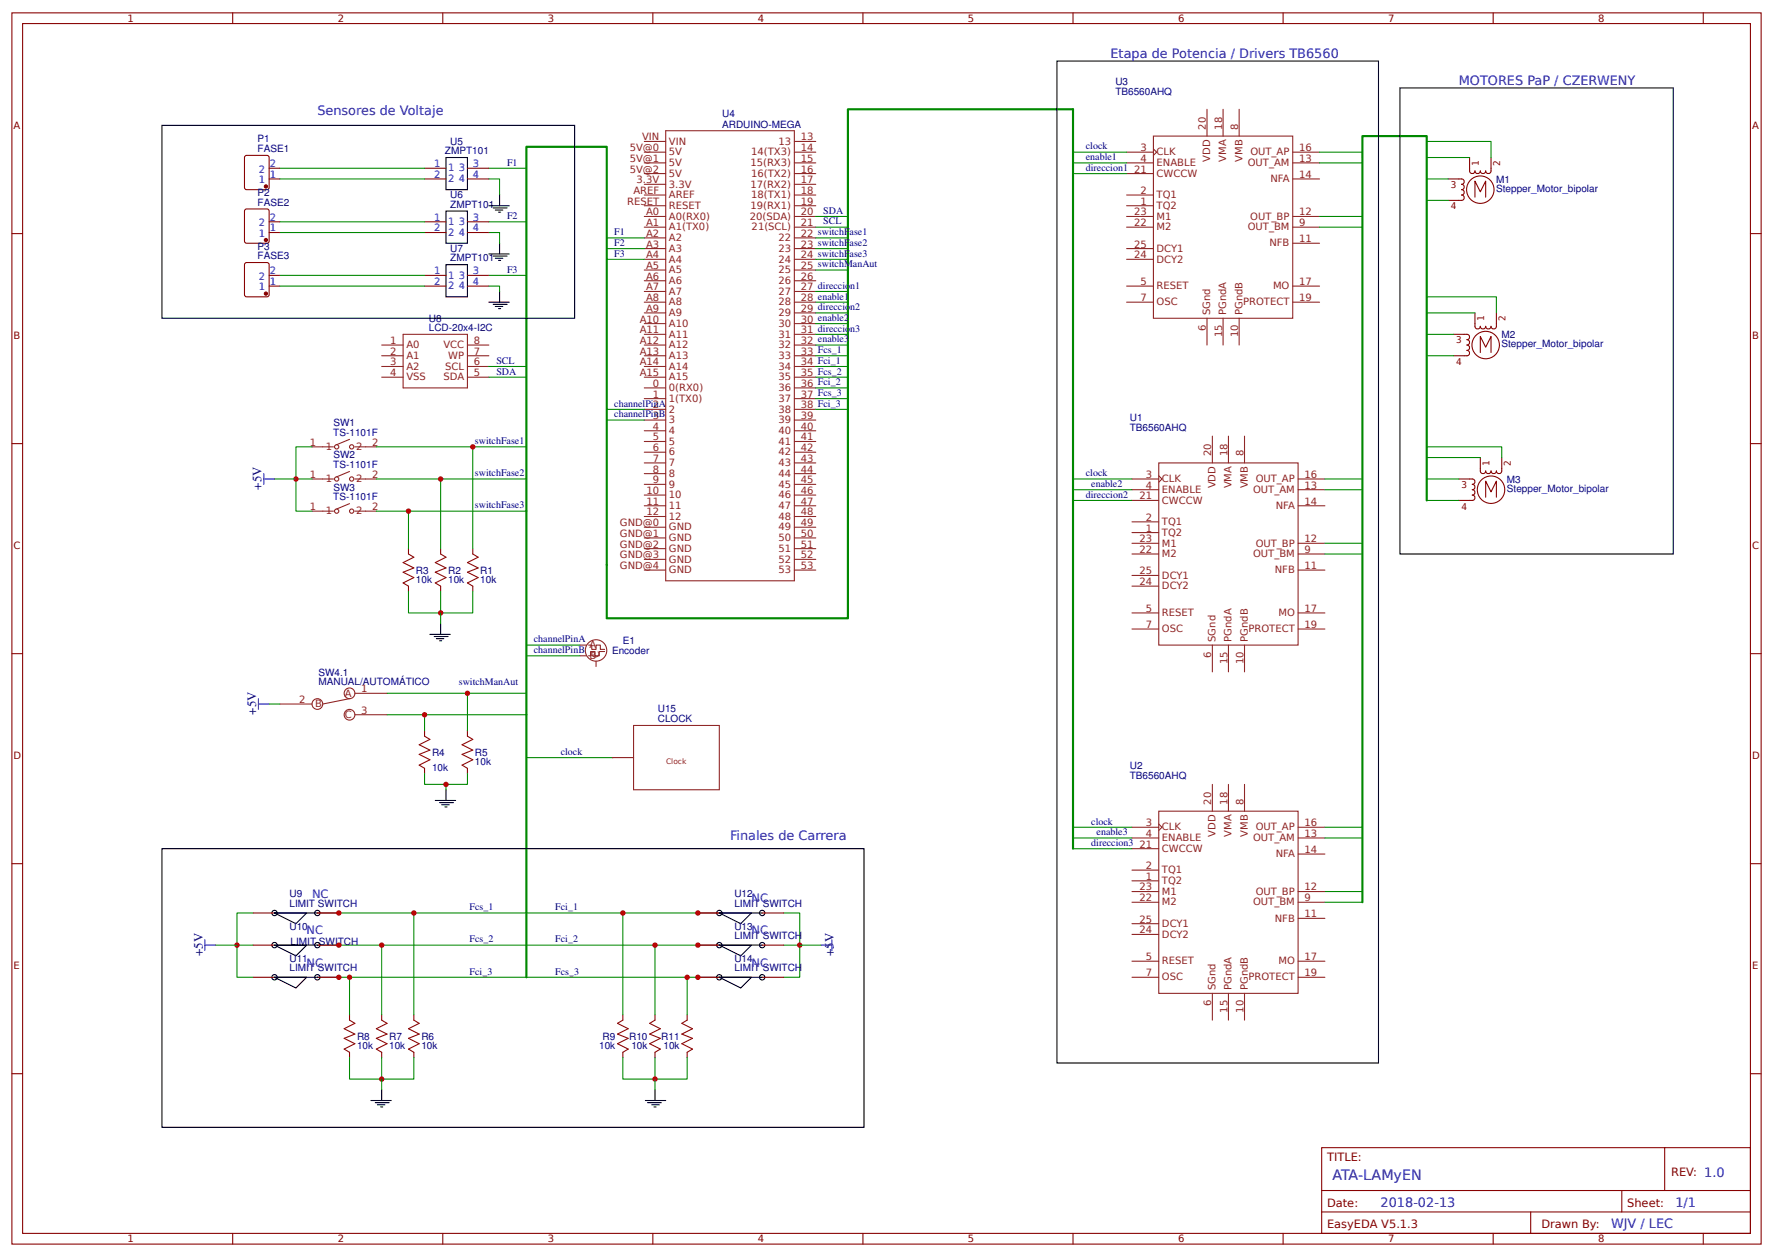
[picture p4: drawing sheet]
<svg xmlns="http://www.w3.org/2000/svg" width="438mm" height="310mm" viewBox="0 0 438 310" stroke-linecap="round" stroke-linejoin="round" font-family="sans-serif">
<g fill="none" stroke="#800" stroke-width=".26">
<path d="M2.9 3.2h431.8v304h-431.8zM5.6 5.8h426.5v298.7h-426.5zM57.4 3.2v2.6M109.3 3.2v2.6M161.2 3.2v2.6M213 3.2v2.6M264.9 3.2v2.6M316.7 3.2v2.6M368.6 3.2v2.6M420.4 3.2v2.6M2.9 57.7h2.7M104.8 41.5h5.3"/>
<path d="M104.8 44.2h5.3M104.8 54.8h5.3M104.8 57.4h5.3M115.4 41.5h5.3M115.4 44.2h5.3M115.4 54.8h5.3M115.4 57.4h5.3M432.1 57.7h2.6M104.8 68h5.3M104.8 70.6h5.3M115.4 68h5.3M115.4 70.6h5.3"/>
<path d="M2.9 109.5h2.7M432.1 109.5h2.6M100.8 135.5v1.3M108.8 135.5v1.3M116.7 135.5v1.3M100.8 144.7v1.3M108.8 144.7v1.3M116.7 144.7v1.3M2.9 161.4h2.7M432.1 161.4h2.6M104.8 180.4v1.4M104.8 189.7v1.3"/>
<path d="M115.4 180.4v1.4M115.4 189.7v1.3M2.9 213.3h2.7M432.1 213.3h2.6M2.9 265.1h2.7M432.1 265.1h2.6M326.3 283.4h105.8v21.1h-105.8zM326.3 294h105.8M326.3 299.2h105.8M377.9 299.2v5.3M400.3 294v5.2M410.9 283.4v10.6"/>
<path d="M57.4 304.5v2.7M109.3 304.5v2.7M161.2 304.5v2.7M213 304.5v2.7M264.9 304.5v2.7M316.7 304.5v2.7M368.6 304.5v2.7M420.4 304.5v2.7"/>
</g>
<g fill="none" stroke="#8d2323" stroke-width=".26">
<path d="M159 37.6h5.3M159 34.9h5.3M164.3 32.3h31.8v111.1h-31.8zM196.1 37.6h5.3M196.1 34.9h5.3M278.1 37.6h6.6M284.7 33.6h34.4v45h-34.4zM284.7 36.8l.8 .8-.8 .8M297.9 27v6.6M301.9 27v6.6M305.9 27v6.6M319.1 37.6h6.6"/>
<path d="M159 50.8h5.3M159 48.2h5.3M159 40.2h5.3M159 56.1h5.3M159 42.9h5.3M159 53.4h5.3M159 58.7h5.3M159 45.5h5.3M196.1 50.8h5.3M196.1 48.2h5.3M196.1 40.2h5.3M196.1 56.1h5.3"/>
<path d="M196.1 42.9h5.3M196.1 53.4h5.3M196.1 58.7h5.3M196.1 45.5h5.3M278.1 50.8h6.6M278.1 48.2h6.6M278.1 40.2h6.6M278.1 56.1h6.6M278.1 42.9h6.6M278.1 53.4h6.6M319.1 40.2h6.6M319.1 56.1h6.6"/>
<path d="M319.1 53.4h6.6M319.1 44.2h6.6M159 74.6h5.3M159 64h5.3M159 61.4h5.3M159 66.7h5.3M159 69.3h5.3M159 72h5.3M159 77.3h5.3M159 79.9h5.3M196.1 74.6h5.3M196.1 64h5.3"/>
<path d="M196.1 61.4h5.3M196.1 66.7h5.3M196.1 69.3h5.3M196.1 72h5.3M196.1 77.3h5.3M196.1 79.9h5.3M278.1 70.6h6.6M278.1 74.6h6.6M278.1 64h6.6M278.1 61.4h6.6M297.9 78.6v6.6M301.9 78.6v6.6"/>
<path d="M305.9 78.6v6.6M319.1 70.6h6.6M319.1 74.6h6.6M319.1 60.1h6.6M94.2 85.2h5.3M94.2 87.8h5.3M94.2 90.5h5.3M94.2 93.1h5.3M99.5 82.5h15.9v13.3h-15.9zM115.4 85.2h5.3M115.4 87.8h5.3M115.4 90.5h5.3"/>
<path d="M115.4 93.1h5.3M159 82.5h5.3M159 85.2h5.3M159 87.8h5.3M159 90.5h5.3M159 93.1h5.3M159 98.4h5.3M159 95.8h5.3M196.1 82.5h5.3M196.1 85.2h5.3M196.1 87.8h5.3M196.1 90.5h5.3"/>
<path d="M196.1 93.1h5.3M196.1 98.4h5.3M196.1 95.8h5.3M77 118.3h5.3M77 110.3h5.3M86.3 108.5l-3.2 1.3M86.3 116.4l-3.2 1.3M87.6 118.3h5.3M87.6 110.3h5.3M159 101.1h5.3M159 103.7h5.3M159 106.4h5.3"/>
<path d="M159 109h5.3M159 111.7h5.3M159 114.3h5.3M159 116.9h5.3M159 119.6h5.3M196.1 101.1h5.3M196.1 103.7h5.3M196.1 106.4h5.3M196.1 109h5.3M196.1 111.7h5.3M196.1 114.3h5.3M196.1 116.9h5.3"/>
<path d="M196.1 119.6h5.3M279.4 118.3h6.6M286 114.3h34.4v45h-34.4zM286 117.5l.8 .8-.8 .8M299.3 107.7v6.6M303.2 107.7v6.6M307.2 107.7v6.6M320.4 118.3h6.7M77 126.2h5.3M86.3 124.4l-3.2 1.3M87.6 126.2h5.3M159 124.9h5.3"/>
<path d="M159 122.2h5.3M159 127.5h5.3M159 130.2h5.3M159 132.8h5.3M159 135.5h5.3M159 138.1h5.3M196.1 124.9h5.3M196.1 122.2h5.3M196.1 127.5h5.3M196.1 130.2h5.3M196.1 132.8h5.3M196.1 135.5h5.3"/>
<path d="M196.1 138.1h5.3M279.4 131.5h6.6M279.4 128.9h6.6M279.4 120.9h6.6M279.4 136.8h6.6M279.4 123.6h6.6M279.4 134.1h6.6M320.4 120.9h6.7M320.4 136.8h6.7M320.4 134.1h6.7M320.4 124.9h6.7M143.2 159.3h1.6"/>
<path d="M145.3 159.3h.8v1h1v-1h1.1v1h1.1M159 140.8h5.3M196.1 140.8h5.3M279.4 151.3h6.6M279.4 155.3h6.6M279.4 144.7h6.6M279.4 142.1h6.6M299.3 159.3v6.6M303.2 159.3v6.6M307.2 159.3v6.6M320.4 151.3h6.7M320.4 155.3h6.7"/>
<path d="M320.4 140.8h6.7M69.1 173.8h7.9M86.3 172.5l-6.6 1.3M87.6 171.2h7.9M87.6 176.5h7.9M143.2 161.9h1.6M147.1 163.2v1.4M149.3 160.9h-1.4v1h-1v-1h-1.1v1h-.5M299.3 193.7v6.6M303.2 193.7v6.6M307.2 193.7v6.6M279.4 217.5h6.6"/>
<path d="M279.4 214.8h6.6M279.4 204.3h6.6M279.4 206.9h6.6M279.4 209.5h6.6M286 200.3h34.4v45h-34.4zM286 203.5l.8 .8-.8 .8M320.4 204.3h6.7M320.4 206.9h6.7M320.4 210.9h6.7M279.4 237.3h6.6M279.4 222.8h6.6M279.4 220.1h6.6"/>
<path d="M279.4 230.7h6.6M279.4 228.1h6.6M320.4 237.3h6.7M320.4 222.8h6.7M320.4 226.7h6.7M320.4 220.1h6.7M279.4 241.3h6.6M299.3 245.3v6.6M303.2 245.3v6.6M307.2 245.3v6.6M320.4 241.3h6.7"/>
<circle cx="83.1" cy="110.3" r=".53"/>
<circle cx="83.1" cy="118.3" r=".53"/>
<circle cx="86.8" cy="110.3" r=".53"/>
<circle cx="86.8" cy="118.3" r=".53"/>
<circle cx="83.1" cy="126.2" r=".53"/>
<circle cx="86.8" cy="126.2" r=".53"/>
<circle cx="78.3" cy="173.8" r="1.32"/>
<circle cx="86.3" cy="171.2" r="1.32"/>
<circle cx="86.3" cy="176.5" r="1.32"/>
<circle cx="147.1" cy="160.6" r="2.65"/>
</g>
<path d="M129.9 126.2v-90h19.9v103.2M352.2 123.6v-90h-15.9v189.2M209.3 140.8v-113.8h55.6v182.5" fill="none" stroke="#080" stroke-width=".53"/>
<g fill="none" stroke="#080" stroke-width=".26">
<path d="M264.9 37.6h13.2M325.7 37.6h10.6v1.3M352.2 34.9h15.9v4M352.2 38.9h10.6M120.7 41.5h9.2M120.7 54.8h9.2M201.4 58.7h7.9v1.4M264.9 40.2h13.2M264.9 42.9h13.2M325.7 40.2h10.6M325.7 53.4h10.6M325.7 56.1h10.6"/>
<path d="M352.2 44.2h5.3M352.2 49.5h5.3M120.7 68h9.2M201.4 77.3h7.9M201.4 72h7.9M201.4 61.4h7.9M201.4 64h7.9M201.4 66.7h7.9M201.4 74.6h7.9M201.4 79.9h7.9M352.2 73.3h17.2v4M352.2 77.3h11.9"/>
<path d="M120.7 90.5h9.2M120.7 93.1h9.2M201.4 82.5h7.9M201.4 87.8h7.9M201.4 85.2h7.9M201.4 90.5h7.9M201.4 93.1h7.9M201.4 95.8h7.9M201.4 98.4h7.9M352.2 82.5h6.6M352.2 87.8h6.6M201.4 101.1h7.9"/>
<path d="M264.9 118.3h14.5M327.1 118.3h9.2M352.2 110.3h18.5v2.7M352.2 118.3h7.9M352.2 113h13.2M264.9 120.9h14.5M264.9 123.6h14.5M327.1 120.9h9.2M327.1 134.1h9.2M327.1 136.8h9.2M352.2 123.6h7.9M100.8 146v5.3h15.9v-5.3"/>
<path d="M108.8 146v5.3M264.9 204.3h14.5M264.9 206.9h14.5M264.9 209.5h14.5M327.1 204.3h9.2M327.1 206.9h9.2M327.1 220.1h9.2M327.1 222.8h9.2"/>
</g>
<path d="M260.9 15.1h79.4v247.4h-79.4zM110.1 38.9h5.3v7.9h-5.3zM345.6 21.7h67.4v115.1h-67.4zM110.1 52.1h5.3v8h-5.3zM110.1 65.4h5.3v7.9h-5.3zM106.1 156.6h5.1M107.2 157.2h3.4M107.7 157.7h1.9M108.5 158.2h.5M108.8 154v2.6" fill="none" stroke="#000" stroke-width=".26"/>
<path d="M65.1 118.3h2.7M65.1 116.9v2.7" fill="none" stroke="#00f" stroke-width=".26"/>
<path d="M100.8 136.8l1.4 .8-2.7 1.3 2.7 1.3-2.7 1.1 2.7 1.3-2.7 1.3 1.3 .8M108.8 136.8l1.3 .8-2.7 1.3 2.7 1.3-2.7 1.1 2.7 1.3-2.7 1.3 1.4 .8M116.7 136.8l1.3 .8-2.6 1.3 2.6 1.3-2.6 1.1 2.6 1.3-2.6 1.3 1.3 .8M104.8 181.8l1.3 .8-2.6 1.3 2.6 1.3-2.6 1.1 2.6 1.3-2.6 1.3 1.3 .8M115.4 181.8l1.3 .8-2.6 1.3 2.6 1.3-2.6 1.1 2.6 1.3-2.6 1.3 1.3 .8" fill="none" stroke="#a00000" stroke-width=".26"/>
<path d="M362.8 38.9v3.3a.66 .66 0 0 0 .6 .7 .66 .66 0 0 0 .7-.7 .66 .66 0 0 0 .7 .7 .66 .66 0 0 0 .6-.7 .66 .66 0 0 0 .7 .7 .66 .66 0 0 0 .6-.7 .66 .66 0 0 0 .7 .7 .66 .66 0 0 0 .7-.7v-3.3M357.5 44.2h3.3a.66 .66 0 0 1 .6 .6 .66 .66 0 0 1-.6 .7 .66 .66 0 0 1 .6 .7 .66 .66 0 0 1-.6 .6 .66 .66 0 0 1 .6 .7 .66 .66 0 0 1-.6 .7 .66 .66 0 0 1 .6 .6 .66 .66 0 0 1-.6 .7h-3.3M364.1 48.7v-4l1.3 2.7 1.3-2.7v4M368.8 46.8a3.4 3.4 0 0 0-4.8-3 3.4 3.4 0 0 0-.7 5.6 3.4 3.4 0 0 0 5.4-1.7l.1-.7M364.1 77.3v3.3a.66 .66 0 0 0 .7 .6 .66 .66 0 0 0 .6-.6 .66 .66 0 0 0 .7 .6 .66 .66 0 0 0 .6-.6 .66 .66 0 0 0 .7 .6 .66 .66 0 0 0 .7-.6 .66 .66 0 0 0 .6 .6 .66 .66 0 0 0 .7-.6v-3.3M358.8 82.5h3.3a.66 .66 0 0 1 .7 .7 .66 .66 0 0 1-.7 .7 .66 .66 0 0 1 .7 .6 .66 .66 0 0 1-.7 .7 .66 .66 0 0 1 .7 .7 .66 .66 0 0 1-.7 .6 .66 .66 0 0 1 .7 .7 .66 .66 0 0 1-.7 .6h-3.3M365.4 87v-3.9l1.3 2.6 1.4-2.6v3.9M370.1 85.2a3.4 3.4 0 0 0-4.8-3.1 3.4 3.4 0 0 0-.7 5.7 3.4 3.4 0 0 0 5.4-1.8l.1-.7M360.1 118.3h3.3a.66 .66 0 0 1 .7 .6 .66 .66 0 0 1-.7 .7 .66 .66 0 0 1 .7 .7 .66 .66 0 0 1-.7 .6 .66 .66 0 0 1 .7 .7 .66 .66 0 0 1-.7 .6 .66 .66 0 0 1 .7 .7 .66 .66 0 0 1-.7 .7h-3.3M365.4 113v3.3a.66 .66 0 0 0 .7 .6 .66 .66 0 0 0 .6-.6 .66 .66 0 0 0 .7 .6 .66 .66 0 0 0 .7-.6 .66 .66 0 0 0 .6 .6 .66 .66 0 0 0 .7-.6 .66 .66 0 0 0 .6 .6 .66 .66 0 0 0 .7-.6v-3.3M366.7 122.8v-4l1.4 2.6 1.3-2.6v4M371.4 120.9a3.4 3.4 0 0 0-4.8-3 3.4 3.4 0 0 0-.7 5.6 3.4 3.4 0 0 0 5.4-1.8l.1-.6" fill="none" stroke="#840000" stroke-width=".26"/>
<circle cx="108.8" cy="151.3" r=".66" fill="#c00"/>
<path d="M92.9 110.3h37M92.9 118.3h37M108.8 118.3v17.2M92.9 126.2h37M100.8 126.2v9.3M108.8 151.3v2.7" fill="none" stroke="#080" stroke-width=".26"/>
<circle cx="108.8" cy="118.3" r=".66" fill="#c00"/>
<path d="M116.7 110.3v25.2" fill="none" stroke="#080" stroke-width=".26"/>
<g fill="#c00">
<circle cx="116.7" cy="110.3" r=".66"/>
<circle cx="100.8" cy="126.2" r=".66"/>
</g>
<path d="M73.1 118.3h3.9M77 110.3h-3.9v15.9h3.9" fill="none" stroke="#080" stroke-width=".26"/>
<circle cx="73.1" cy="118.3" r=".66" fill="#c00"/>
<path d="M67.8 118.3h5.3M95.5 171.2h34.4M95.5 176.5h34.4M104.8 176.5v3.9" fill="none" stroke="#080" stroke-width=".26"/>
<path d="M129.9 126.2v50.3" fill="none" stroke="#080" stroke-width=".53"/>
<circle cx="104.8" cy="176.5" r=".66" fill="#c00"/>
<path d="M115.4 171.2v9.2" fill="none" stroke="#080" stroke-width=".26"/>
<circle cx="115.4" cy="171.2" r=".66" fill="#c00"/>
<path d="M107.4 197.6h5.1M108.5 198.2h3.4M109 198.7h1.9M109.8 199.2h.6M110.1 195v2.6" fill="none" stroke="#000" stroke-width=".26"/>
<path d="M104.8 191v2.7h10.6v-2.7M110.1 193.7v1.3" fill="none" stroke="#080" stroke-width=".26"/>
<circle cx="110.1" cy="193.7" r=".66" fill="#c00"/>
<path d="M63.8 173.8h2.6M63.8 172.5v2.7M50.6 233.4h2.6M50.6 232v2.7" fill="none" stroke="#00f" stroke-width=".26"/>
<g fill="none" stroke="#080" stroke-width=".26">
<path d="M69.1 54.8h35.7M69.1 57.4h35.7M69.1 41.5h35.7M69.1 44.2h35.7M120.7 44.2h2.6v4M120.7 57.4h2.6v2.7M201.4 53.4h7.9M201.4 56.1h7.9M69.1 68h35.7M69.1 70.6h35.7M120.7 70.6h2.6v1.4M149.8 101.1h9.2"/>
<path d="M149.8 103.7h9.2M129.9 159.3h13.3M66.4 173.8h2.7M129.9 161.9h13.3M86.3 261.1v5.3h15.9v-5.3M94.2 261.1v5.3"/>
</g>
<g fill="none" stroke="#800" stroke-width=".26">
<path d="M60.6 38.4h5.3l.5 .2v7.7l-.2 .5h-5.3l-.5-.2v-7.7zM60.4 51.9l.5-.3h5l.5 .3v7.6l-.2 .5-5.3 .1-.5-.3zM66.4 44.2h2.7M66.4 41.5h2.7M66.4 57.4h2.7M66.4 54.8h2.7M60.4 65.1l.5-.3h5l.5 .3v7.7l-.2 .4-5.3 .1-.5-.3zM66.4 70.6h2.7M66.4 68h2.7M86.3 250.6v1.3M86.3 259.8v1.3M94.2 250.6v1.3"/>
<path d="M94.2 259.8v1.3M102.2 250.6v1.3M102.2 259.8v1.3"/>
</g>
<g fill="#800" stroke="#800" stroke-width=".26">
<circle cx="65.6" cy="46" r=".4"/>
<circle cx="65.6" cy="59.3" r=".4"/>
<circle cx="65.6" cy="72.5" r=".4"/>
</g>
<g fill="none" stroke="#000" stroke-width=".26">
<path d="M120.7 50.8h5M121.7 51.3h3.5M122.3 51.9h1.8M123.1 52.4h.5M123.3 48.2v2.6M120.7 62.7h5M120.7 74.6h5M121.7 63.2h3.5M121.7 75.1h3.5M122.3 63.8h1.8M122.3 75.7h1.8M123.1 64.3h.5"/>
<path d="M123.1 76.2h.5M123.3 60.1v2.6M123.3 72v2.6M91.6 271.7h5M92.6 272.3h3.5M93.2 272.8h1.8M94 273.3h.5M94.2 269.1v2.6"/>
</g>
<path d="M149.8 139.4v13.3h59.5v-11.9M129.9 176.5v64.8" fill="none" stroke="#080" stroke-width=".53"/>
<path d="M86.3 251.9l1.3 .8-2.6 1.3 2.6 1.3-2.6 1.1 2.6 1.3-2.6 1.3 1.3 .8M94.2 251.9l1.3 .8-2.6 1.3 2.6 1.3-2.6 1.1 2.6 1.3-2.6 1.3 1.3 .8M102.2 251.9l1.3 .8-2.7 1.3 2.7 1.3-2.7 1.1 2.7 1.3-2.7 1.3 1.4 .8" fill="none" stroke="#a00000" stroke-width=".26"/>
<circle cx="94.2" cy="266.4" r=".66" fill="#c00"/>
<path d="M58.5 233.4h4M62.5 225.4h-4v15.9h4M94.2 233.4v17.2M102.2 225.4v25.2M86.3 241.3v9.3M94.2 266.4v2.7" fill="none" stroke="#080" stroke-width=".26"/>
<circle cx="58.5" cy="233.4" r=".66" fill="#c00"/>
<path d="M53.2 233.4h5.3M153.7 261.1v5.3h15.9v-5.3M161.7 261.1v5.3" fill="none" stroke="#080" stroke-width=".26"/>
<path d="M159.3 271.7h5M159.8 272.3h3.5M160.9 272.8h1.8M161.4 273.3h.6M161.7 269.1v2.6" fill="none" stroke="#000" stroke-width=".26"/>
<path d="M202.7 233.4h2.6M205.3 232v2.7" fill="none" stroke="#00f" stroke-width=".26"/>
<path d="M153.7 251.9l-1.3 .8 2.7 1.3-2.7 1.3 2.7 1.1-2.7 1.3 2.7 1.3-1.4 .8M161.7 251.9l-1.3 .8 2.6 1.3-2.6 1.3 2.6 1.1-2.6 1.3 2.6 1.3-1.3 .8M169.6 251.9l-1.3 .8 2.6 1.3-2.6 1.3 2.6 1.1-2.6 1.3 2.6 1.3-1.3 .8" fill="none" stroke="#a00000" stroke-width=".26"/>
<path d="M153.7 250.6v1.3M153.7 259.8v1.3M161.7 250.6v1.3M161.7 259.8v1.3M169.6 250.6v1.3M169.6 259.8v1.3" fill="none" stroke="#800" stroke-width=".26"/>
<circle cx="161.7" cy="266.4" r=".66" fill="#c00"/>
<path d="M153.7 225.4v25.2M161.7 233.4v17.2M193.4 225.4h4v15.9h-4M193.4 233.4h4M169.6 241.3v9.3M161.7 266.4v2.7" fill="none" stroke="#080" stroke-width=".26"/>
<circle cx="197.4" cy="233.4" r=".66" fill="#c00"/>
<path d="M78.3 225.4h99.3M197.4 233.4h5.3" fill="none" stroke="#080" stroke-width=".26"/>
<circle cx="153.7" cy="225.4" r=".66" fill="#c00"/>
<path d="M78.3 233.4h99.3" fill="none" stroke="#080" stroke-width=".26"/>
<circle cx="161.7" cy="233.4" r=".66" fill="#c00"/>
<path d="M129.9 241.3h47.7" fill="none" stroke="#080" stroke-width=".26"/>
<g fill="#c00">
<circle cx="169.6" cy="241.3" r=".66"/>
<circle cx="102.2" cy="225.4" r=".66"/>
<circle cx="94.2" cy="233.4" r=".66"/>
</g>
<path d="M78.3 241.3h51.6" fill="none" stroke="#080" stroke-width=".26"/>
<circle cx="86.3" cy="241.3" r=".66" fill="#c00"/>
<g fill="none" stroke="#000" stroke-width=".26">
<path d="M67.8 225.4h7.9l-2.6 2.7zM67.8 233.4h7.9l-2.6 2.6zM67.8 225.4h10.5M67.8 233.4h10.5M177.6 225.4h7.9l-2.6 2.7zM177.6 233.4h7.9l-2.6 2.6zM177.6 225.4h10.5M177.6 233.4h10.5M67.8 241.3h7.9l-2.6 2.6zM67.8 241.3h10.5M177.6 241.3h7.9l-2.6 2.6zM177.6 241.3h10.5"/>
<circle cx="67.8" cy="233.4" r=".66"/>
<circle cx="67.8" cy="225.4" r=".66"/>
<circle cx="78.3" cy="233.4" r=".66"/>
<circle cx="78.3" cy="225.4" r=".66"/>
<circle cx="177.6" cy="225.4" r=".66"/>
<circle cx="177.6" cy="233.4" r=".66"/>
<circle cx="188.1" cy="225.4" r=".66"/>
<circle cx="188.1" cy="233.4" r=".66"/>
<circle cx="67.8" cy="241.3" r=".66"/>
<circle cx="78.3" cy="241.3" r=".66"/>
<circle cx="177.6" cy="241.3" r=".66"/>
<circle cx="188.1" cy="241.3" r=".66"/>
</g>
<path d="M62.5 225.4h5.3M62.5 233.4h5.3M78.3 225.4h5.3M78.3 233.4h5.3M172.3 225.4h5.3M172.3 233.4h5.3M188.1 225.4h5.3M188.1 233.4h5.3M62.5 241.3h5.3M78.3 241.3h5.3M172.3 241.3h5.3M188.1 241.3h5.3" fill="none" stroke="#800" stroke-width=".26"/>
<g fill="#c00">
<circle cx="83.6" cy="225.4" r=".66"/>
<circle cx="83.6" cy="233.4" r=".66"/>
<circle cx="83.6" cy="241.3" r=".66"/>
<circle cx="172.3" cy="225.4" r=".66"/>
<circle cx="172.3" cy="233.4" r=".66"/>
<circle cx="172.3" cy="241.3" r=".66"/>
</g>
<path d="M40 31h101.8v47.6h-101.8zM40 209.5h173.3v68.8h-173.3z" fill="none" stroke="#000" stroke-width=".26"/>
<path d="M156.4 179.1h21.2v15.9h-21.2zM151.1 187.1h.1M151.1 187.1h5.3" fill="none" stroke="#8d2323" stroke-width=".26"/>
<path d="M149.8 58.7h9.2M149.8 61.4h9.2M149.8 64h9.2M129.9 187.1h21.2" fill="none" stroke="#080" stroke-width=".26"/>
<text font-size="3.5" fill="#00f" x="328.9" y="291.3">ATA-LAMyEN</text>
<g font-size="3.2" fill="#00f">
<text x="274.1" y="14.3">Etapa de Potencia / Drivers TB6560</text>
<text x="360.1" y="20.9">MOTORES PaP / CZERWENY</text>
<text x="78.3" y="28.3">Sensores de Voltaje</text>
<text x="180.2" y="207.4">Finales de Carrera</text>
<text x="340.8" y="297.9">2018-02-13</text>
<text x="413.6" y="297.9">1/1</text>
<text x="397.7" y="303.2">WJV / LEC</text>
</g>
<g font-size="3.2" fill="#000080">
<text x="64.6" y="120.9" transform="rotate(-90 64.6 120.9)">+5V</text>
<text x="63.3" y="176.5" transform="rotate(-90 63.3 176.5)">+5V</text>
<text x="50" y="236" transform="rotate(-90 50 236)">+5V</text>
<text x="205.9" y="236" transform="rotate(-90 205.9 236)">+5V</text>
</g>
<g font-size="2.8" fill="#00f">
<text x="77" y="221.7">NC</text>
<text x="185.5" y="222.8">NC</text>
<text x="75.7" y="230.7">NC</text>
<text x="185.5" y="230.7">NC</text>
<text x="75.7" y="238.7">NC</text>
<text x="185.5" y="238.7">NC</text>
</g>
<g font-size="2.8" fill="#800">
<text x="327.6" y="286.5">TITLE:</text>
<text x="412.5" y="290.2">REV: 1.0</text>
<text x="327.6" y="297.9">Date:</text>
<text x="401.7" y="297.9">Sheet:</text>
<text x="327.6" y="303.2">EasyEDA V5.1.3</text>
<text x="380.5" y="303.2">Drawn By:</text>
</g>
<g font-size="2.5" fill="#800">
<text x="31.5" y="5.4">1</text>
<text x="83.4" y="5.4">2</text>
<text x="135.2" y="5.4">3</text>
<text x="187.1" y="5.4">4</text>
<text x="238.9" y="5.4">5</text>
<text x="290.8" y="5.4">6</text>
<text x="342.7" y="5.4">7</text>
<text x="394.5" y="5.4">8</text>
<text x="3.3" y="31.8">A</text>
<text x="432.5" y="31.8">A</text>
<text x="3.3" y="83.6">B</text>
<text x="432.5" y="83.6">B</text>
<text x="3.3" y="135.5">C</text>
<text x="432.5" y="135.5">C</text>
<text x="3.3" y="187.3">D</text>
<text x="432.5" y="187.3">D</text>
<text x="3.3" y="239.2">E</text>
<text x="432.5" y="239.2">E</text>
<text x="31.5" y="306.8">1</text>
<text x="83.4" y="306.8">2</text>
<text x="135.2" y="306.8">3</text>
<text x="187.1" y="306.8">4</text>
<text x="238.9" y="306.8">5</text>
<text x="290.8" y="306.8">6</text>
<text x="342.7" y="306.8">7</text>
<text x="394.5" y="306.8">8</text>
</g>
<g font-size="2.5" fill="#000080">
<text x="275.3" y="23.4">TB6560AHQ</text>
<text x="275.3" y="20.9">U3</text>
<text x="178.3" y="28.9">U4</text>
<text x="63.6" y="35.2">P1</text>
<text x="111.2" y="35.7">U5</text>
<text x="178.3" y="31.5">ARDUINO-MEGA</text>
<text x="63.6" y="37.6">FASE1</text>
<text x="109.8" y="38.1">ZMPT101</text>
<text x="125.2" y="40.9">F1</text>
<text x="268" y="39.6">enable1</text>
<text x="268" y="36.9">clock</text>
<text x="268" y="42.2">direccion1</text>
<text x="369.3" y="47.4">Stepper_Motor_bipolar</text>
<text x="369.3" y="45.2">M1</text>
<text x="63.6" y="50.8">FASE2</text>
<text x="63.6" y="48.4">P2</text>
<text x="111.2" y="51.3">ZMPT101</text>
<text x="111.2" y="48.9">U6</text>
<text x="203.2" y="52.8">SDA</text>
<text x="125.2" y="54.1">F2</text>
<text x="151.6" y="58.1">F1</text>
<text x="203.2" y="55.4">SCL</text>
<text x="63.6" y="64">FASE3</text>
<text x="63.6" y="61.6">P3</text>
<text x="111.2" y="64.6">ZMPT101</text>
<text x="111.2" y="62.2">U7</text>
<text x="151.6" y="60.7">F2</text>
<text x="151.6" y="63.4">F3</text>
<text x="125.2" y="67.3">F3</text>
<text x="105.9" y="81.8">LCD-20x4-I2C</text>
<text x="105.9" y="79.6">U8</text>
<text x="370.7" y="83.5">M2</text>
<text x="122.5" y="89.8">SCL</text>
<text x="370.7" y="85.7">Stepper_Motor_bipolar</text>
<text x="122.5" y="92.5">SDA</text>
<text x="151.6" y="100.4">channelPinA</text>
<text x="82.3" y="107.7">TS-1101F</text>
<text x="82.3" y="105.3">SW1</text>
<text x="151.6" y="103.1">channelPinB</text>
<text x="278.9" y="106.4">TB6560AHQ</text>
<text x="278.9" y="104">U1</text>
<text x="82.3" y="113.2">SW2</text>
<text x="117.2" y="109.7">switchFase1</text>
<text x="82.3" y="115.6">TS-1101F</text>
<text x="117.2" y="117.6">switchFase2</text>
<text x="268" y="117.6">clock</text>
<text x="372" y="119.3">M3</text>
<text x="82.3" y="123.6">TS-1101F</text>
<text x="82.3" y="121.1">SW3</text>
<text x="117.2" y="125.5">switchFase3</text>
<text x="268" y="122.9">direccion2</text>
<text x="269.4" y="120.3">enable2</text>
<text x="372" y="121.5">Stepper_Motor_bipolar</text>
<text x="102.7" y="141.6">R3</text>
<text x="110.6" y="141.6">R2</text>
<text x="118.6" y="141.6">R1</text>
<text x="102.7" y="144">10k</text>
<text x="110.6" y="144">10k</text>
<text x="118.6" y="144">10k</text>
<text x="131.8" y="158.6">channelPinA</text>
<text x="131.8" y="161.3">channelPinB</text>
<text x="151.1" y="161.5">Encoder</text>
<text x="153.7" y="158.9">E1</text>
<text x="78.6" y="166.9">SW4.1</text>
<text x="78.6" y="169.1">MANUAL/AUTOMÁTICO</text>
<text x="113.3" y="169.2">switchManAut</text>
<text x="162.4" y="178.3">CLOCK</text>
<text x="162.4" y="175.9">U15</text>
<text x="106.7" y="190.3">10k</text>
<text x="106.7" y="186.6">R4</text>
<text x="117.2" y="189">10k</text>
<text x="117.2" y="186.6">R5</text>
<text x="138.4" y="186.4">clock</text>
<text x="278.9" y="190">U2</text>
<text x="278.9" y="192.4">TB6560AHQ</text>
<text x="269.4" y="203.6">clock</text>
<text x="269.4" y="208.9">direccion3</text>
<text x="270.7" y="206.2">enable3</text>
<text x="71.5" y="221.6">U9</text>
<text x="181.3" y="221.6">U12</text>
<text x="71.5" y="224">LIMIT SWITCH</text>
<text x="115.9" y="224.8">Fcs_1</text>
<text x="137.1" y="224.8">Fci_1</text>
<text x="181.3" y="224">LIMIT SWITCH</text>
<text x="71.5" y="229.5">U10</text>
<text x="71.7" y="233.2">LIMIT SWITCH</text>
<text x="115.9" y="232.7">Fcs_2</text>
<text x="137.1" y="232.7">Fci_2</text>
<text x="181.3" y="231.9">LIMIT SWITCH</text>
<text x="181.3" y="229.5">U13</text>
<text x="71.5" y="239.8">LIMIT SWITCH</text>
<text x="71.5" y="237.5">U11</text>
<text x="181.3" y="239.8">LIMIT SWITCH</text>
<text x="181.3" y="237.5">U14</text>
<text x="115.9" y="240.6">Fci_3</text>
<text x="137.1" y="240.6">Fcs_3</text>
<text x="88.1" y="256.7">R8</text>
<text x="96.1" y="256.7">R7</text>
<text x="104" y="256.7">R6</text>
<text x="148.7" y="256.7">R9</text>
<text x="155.3" y="256.7">R10</text>
<text x="163.2" y="256.7">R11</text>
<text x="88.1" y="259.1">10k</text>
<text x="96.1" y="259.1">10k</text>
<text x="104" y="259.1">10k</text>
<text x="147.9" y="259.1">10k</text>
<text x="155.9" y="259.1">10k</text>
<text x="163.8" y="259.1">10k</text>
</g>
<g font-size="2.5" fill="#8d2323">
<text x="158.5" y="34.7">VIN</text>
<text x="165.1" y="35.7">VIN</text>
<text x="192.1" y="35.7">13</text>
<text x="197.7" y="34.7">13</text>
<text x="297.7" y="32" transform="rotate(-90 297.7 32)">20</text>
<text x="301.7" y="32" transform="rotate(-90 301.7 32)">18</text>
<text x="305.6" y="32" transform="rotate(-90 305.6 32)">8</text>
<text x="155.4" y="37.3">5V@0</text>
<text x="155.4" y="40">5V@1</text>
<text x="165.1" y="38.4">5V</text>
<text x="165.1" y="41">5V</text>
<text x="185.2" y="41">15(RX3)</text>
<text x="185.4" y="38.4">14(TX3)</text>
<text x="197.7" y="40">15</text>
<text x="197.7" y="37.3">14</text>
<text x="281.6" y="37.3">3</text>
<text x="281.6" y="40">4</text>
<text x="285.5" y="38.4">CLK</text>
<text x="285.5" y="41">ENABLE</text>
<text x="298.7" y="39.9" transform="rotate(-90 298.7 39.9)">VDD</text>
<text x="302.7" y="39.9" transform="rotate(-90 302.7 39.9)">VMA</text>
<text x="306.7" y="39.9" transform="rotate(-90 306.7 39.9)">VMB</text>
<text x="308" y="41">OUT_AM</text>
<text x="308.6" y="38.4">OUT_AP</text>
<text x="320.7" y="40">13</text>
<text x="320.7" y="37.3">16</text>
<text x="155.4" y="42.6">5V@2</text>
<text x="156.4" y="47.9">AREF</text>
<text x="157.1" y="45.2">3.3V</text>
<text x="165.1" y="43.7">5V</text>
<text x="165.1" y="46.3">3.3V</text>
<text x="185.2" y="46.3">17(RX2)</text>
<text x="185.4" y="43.7">16(TX2)</text>
<text x="197.7" y="42.6">16</text>
<text x="197.7" y="45.2">17</text>
<text x="197.7" y="47.9">18</text>
<text x="280" y="42.6">21</text>
<text x="281.6" y="47.9">2</text>
<text x="285.5" y="43.7">CWCCW</text>
<text x="313.6" y="45">NFA</text>
<text x="320.7" y="43.9">14</text>
<text x="154.8" y="50.5">RESET</text>
<text x="159.5" y="53.2">A0</text>
<text x="165.1" y="51.6">RESET</text>
<text x="165.1" y="48.9">AREF</text>
<text x="185.2" y="51.6">19(RX1)</text>
<text x="185.4" y="48.9">18(TX1)</text>
<text x="197.7" y="53.2">20</text>
<text x="197.7" y="50.5">19</text>
<text x="280" y="53.2">23</text>
<text x="281.6" y="50.5">1</text>
<text x="285.5" y="51.6">TQ2</text>
<text x="285.5" y="48.9">TQ1</text>
<text x="320.7" y="53.2">12</text>
<text x="159.5" y="55.8">A1</text>
<text x="159.5" y="58.5">A2</text>
<text x="165.1" y="54.2">A0(RX0)</text>
<text x="165.1" y="56.9">A1(TX0)</text>
<text x="165.1" y="59.5">A2</text>
<text x="185.1" y="54.2">20(SDA)</text>
<text x="185.5" y="56.9">21(SCL)</text>
<text x="192.1" y="59.5">22</text>
<text x="197.7" y="58.5">22 switchFase1</text>
<text x="197.7" y="55.8">21</text>
<text x="280" y="55.8">22</text>
<text x="285.5" y="56.9">M2</text>
<text x="285.5" y="54.2">M1</text>
<text x="308" y="56.9">OUT_BM</text>
<text x="308.6" y="54.2">OUT_BP</text>
<text x="320.7" y="55.8">9</text>
<text x="320.7" y="59.8">11</text>
<text x="159.5" y="61.1">A3</text>
<text x="159.5" y="63.8">A4</text>
<text x="165.1" y="62.2">A3</text>
<text x="165.1" y="64.8">A4</text>
<text x="192.1" y="62.2">23</text>
<text x="192.1" y="64.8">24</text>
<text x="197.7" y="61.1">23 switchFase2</text>
<text x="197.7" y="63.8">24 switchFase3</text>
<text x="280" y="63.8">24</text>
<text x="280" y="61.1">25</text>
<text x="285.5" y="64.8">DCY2</text>
<text x="285.5" y="62.2">DCY1</text>
<text x="313.4" y="60.9">NFB</text>
<text x="159.5" y="66.4">A5</text>
<text x="159.5" y="69.1">A6</text>
<text x="159.5" y="71.7">A7</text>
<text x="165.1" y="67.5">A5</text>
<text x="165.1" y="70.1">A6</text>
<text x="192.1" y="67.5">25</text>
<text x="192.1" y="70.1">26</text>
<text x="197.7" y="66.4">25 switchManAut</text>
<text x="197.7" y="69.1">26</text>
<text x="197.7" y="71.7">27 direccion1</text>
<text x="281.6" y="70.4">5</text>
<text x="285.5" y="71.4">RESET</text>
<text x="314.2" y="71.4">MO</text>
<text x="320.7" y="70.4">17</text>
<text x="159.5" y="74.3">A8</text>
<text x="159.5" y="77">A9</text>
<text x="165.1" y="72.8">A7</text>
<text x="165.1" y="75.4">A8</text>
<text x="192.1" y="72.8">27</text>
<text x="192.1" y="75.4">28</text>
<text x="197.7" y="74.3">28 enable1</text>
<text x="197.7" y="77">29 direccion2</text>
<text x="281.6" y="74.3">7</text>
<text x="285.5" y="75.4">OSC</text>
<text x="298.7" y="77.8" transform="rotate(-90 298.7 77.8)">SGnd</text>
<text x="302.7" y="77.8" transform="rotate(-90 302.7 77.8)">PGndA</text>
<text x="306.7" y="77.8" transform="rotate(-90 306.7 77.8)">PGndB</text>
<text x="306.9" y="75.4">PROTECT</text>
<text x="320.7" y="74.3">19</text>
<text x="157.9" y="79.6">A10</text>
<text x="157.9" y="82.3">A11</text>
<text x="165.1" y="78.1">A9</text>
<text x="165.1" y="80.7">A10</text>
<text x="165.1" y="83.3">A11</text>
<text x="192.1" y="78.1">29</text>
<text x="192.1" y="80.7">30</text>
<text x="192.1" y="83.3">31</text>
<text x="197.7" y="79.6">30 enable2</text>
<text x="197.7" y="82.3">31 direccion3</text>
<text x="297.7" y="81.7" transform="rotate(-90 297.7 81.7)">6</text>
<text x="301.7" y="83.3" transform="rotate(-90 301.7 83.3)">15</text>
<text x="305.6" y="83.3" transform="rotate(-90 305.6 83.3)">10</text>
<text x="96.3" y="84.9">1</text>
<text x="96.3" y="87.6">2</text>
<text x="100.3" y="86">A0</text>
<text x="100.3" y="88.6">A1</text>
<text x="109.4" y="86">VCC</text>
<text x="110.7" y="88.6">WP</text>
<text x="117" y="87.6">7</text>
<text x="117" y="84.9">8</text>
<text x="157.9" y="84.9">A12</text>
<text x="157.9" y="87.6">A13</text>
<text x="165.1" y="86">A12</text>
<text x="165.1" y="88.6">A13</text>
<text x="192.1" y="86">32</text>
<text x="192.1" y="88.6">33</text>
<text x="197.7" y="84.9">32 enable3</text>
<text x="197.7" y="87.6">33 Fcs_1</text>
<text x="96.3" y="92.9">4</text>
<text x="96.3" y="90.2">3</text>
<text x="100.3" y="93.9">VSS</text>
<text x="100.3" y="91.3">A2</text>
<text x="109.5" y="93.9">SDA</text>
<text x="109.9" y="91.3">SCL</text>
<text x="117" y="90.2">6</text>
<text x="117" y="92.9">5</text>
<text x="157.9" y="90.2">A14</text>
<text x="157.9" y="92.9">A15</text>
<text x="161.2" y="95.5">0</text>
<text x="165.1" y="91.3">A14</text>
<text x="165.1" y="93.9">A15</text>
<text x="192.1" y="91.3">34</text>
<text x="192.1" y="93.9">35</text>
<text x="197.7" y="90.2">34 Fci_1</text>
<text x="197.7" y="92.9">35 Fcs_2</text>
<text x="197.7" y="95.5">36 Fci_2</text>
<text x="161.2" y="98.2">1</text>
<text x="161.2" y="100.8">2</text>
<text x="165.1" y="99.2">1(TX0)</text>
<text x="165.1" y="101.9">2</text>
<text x="165.1" y="96.6">0(RX0)</text>
<text x="192.1" y="96.6">36</text>
<text x="192.1" y="99.2">37</text>
<text x="192.1" y="101.9">38</text>
<text x="197.7" y="98.2">37 Fcs_3</text>
<text x="197.7" y="100.8">38 Fci_3</text>
<text x="161.2" y="103.5">3</text>
<text x="161.2" y="106.1">4</text>
<text x="165.1" y="104.5">3</text>
<text x="165.1" y="107.2">4</text>
<text x="192.1" y="107.2">40</text>
<text x="192.1" y="104.5">39</text>
<text x="197.7" y="106.1">40</text>
<text x="197.7" y="103.5">39</text>
<text x="76.5" y="110.1">1</text>
<text x="80.5" y="111.1">1</text>
<text x="87.9" y="111.1">2</text>
<text x="91.8" y="110.1">2</text>
<text x="161.2" y="108.7">5</text>
<text x="161.2" y="111.4">6</text>
<text x="165.1" y="109.8">5</text>
<text x="165.1" y="112.4">6</text>
<text x="192.1" y="109.8">41</text>
<text x="192.1" y="112.4">42</text>
<text x="197.7" y="108.7">41</text>
<text x="197.7" y="111.4">42</text>
<text x="299" y="112.7" transform="rotate(-90 299 112.7)">20</text>
<text x="303" y="112.7" transform="rotate(-90 303 112.7)">18</text>
<text x="306.9" y="112.7" transform="rotate(-90 306.9 112.7)">8</text>
<text x="76.5" y="118">1</text>
<text x="80.5" y="119.1">1</text>
<text x="87.9" y="119.1">2</text>
<text x="91.8" y="118">2</text>
<text x="161.2" y="114">7</text>
<text x="161.2" y="116.7">8</text>
<text x="161.2" y="119.3">9</text>
<text x="165.1" y="115.1">7</text>
<text x="165.1" y="117.7">8</text>
<text x="192.1" y="115.1">43</text>
<text x="192.1" y="117.7">44</text>
<text x="197.7" y="114">43</text>
<text x="197.7" y="116.7">44</text>
<text x="197.7" y="119.3">45</text>
<text x="282.9" y="118">3</text>
<text x="286.8" y="119.1">CLK</text>
<text x="310" y="119.1">OUT_AP</text>
<text x="322" y="118">16</text>
<text x="76.5" y="125.9">1</text>
<text x="91.8" y="125.9">2</text>
<text x="159.6" y="122">10</text>
<text x="159.6" y="124.6">11</text>
<text x="165.1" y="120.4">9</text>
<text x="165.1" y="123">10</text>
<text x="165.1" y="125.7">11</text>
<text x="192.1" y="120.4">45</text>
<text x="192.1" y="123">46</text>
<text x="192.1" y="125.7">47</text>
<text x="197.7" y="122">46</text>
<text x="197.7" y="124.6">47</text>
<text x="281.3" y="123.3">21</text>
<text x="282.9" y="120.6">4</text>
<text x="286.8" y="121.7">ENABLE</text>
<text x="286.8" y="124.4">CWCCW</text>
<text x="300.1" y="120.6" transform="rotate(-90 300.1 120.6)">VDD</text>
<text x="304" y="120.6" transform="rotate(-90 304 120.6)">VMA</text>
<text x="308" y="120.6" transform="rotate(-90 308 120.6)">VMB</text>
<text x="309.3" y="121.7">OUT_AM</text>
<text x="314.9" y="125.7">NFA</text>
<text x="322" y="120.6">13</text>
<text x="322" y="124.6">14</text>
<text x="80.5" y="127">1</text>
<text x="87.9" y="127">2</text>
<text x="153" y="129.9">GND@0</text>
<text x="159.6" y="127.3">12</text>
<text x="165.1" y="128.3">12</text>
<text x="165.1" y="131">GND</text>
<text x="192.1" y="128.3">48</text>
<text x="192.1" y="131">49</text>
<text x="197.7" y="127.3">48</text>
<text x="197.7" y="129.9">49</text>
<text x="282.9" y="131.2">1</text>
<text x="282.9" y="128.6">2</text>
<text x="286.8" y="129.6">TQ1</text>
<text x="153" y="132.6">GND@1</text>
<text x="153" y="135.2">GND@2</text>
<text x="153" y="137.8">GND@3</text>
<text x="165.1" y="133.6">GND</text>
<text x="165.1" y="136.3">GND</text>
<text x="192.1" y="136.3">51</text>
<text x="192.1" y="133.6">50</text>
<text x="197.7" y="137.8">52</text>
<text x="197.7" y="135.2">51</text>
<text x="197.7" y="132.6">50</text>
<text x="281.3" y="136.5">22</text>
<text x="281.3" y="133.9">23</text>
<text x="286.8" y="132.3">TQ2</text>
<text x="286.8" y="137.6">M2</text>
<text x="286.8" y="134.9">M1</text>
<text x="309.3" y="137.6">OUT_BM</text>
<text x="310" y="134.9">OUT_BP</text>
<text x="322" y="136.5">9</text>
<text x="322" y="133.9">12</text>
<text x="153" y="140.5">GND@4</text>
<text x="165.1" y="141.6">GND</text>
<text x="165.1" y="138.9">GND</text>
<text x="192.1" y="141.6">53</text>
<text x="192.1" y="138.9">52</text>
<text x="197.7" y="140.5">53</text>
<text x="281.3" y="141.8">25</text>
<text x="286.8" y="142.9">DCY1</text>
<text x="314.7" y="141.6">NFB</text>
<text x="322" y="140.5">11</text>
<text x="281.3" y="144.5">24</text>
<text x="286.8" y="145.5">DCY2</text>
<text x="282.9" y="151.1">5</text>
<text x="282.9" y="155">7</text>
<text x="286.8" y="152.1">RESET</text>
<text x="315.6" y="152.1">MO</text>
<text x="322" y="151.1">17</text>
<text x="322" y="155">19</text>
<text x="145.5" y="160.1">A</text>
<text x="286.8" y="156.1">OSC</text>
<text x="300.1" y="158.5" transform="rotate(-90 300.1 158.5)">SGnd</text>
<text x="304" y="158.5" transform="rotate(-90 304 158.5)">PGndA</text>
<text x="308" y="158.5" transform="rotate(-90 308 158.5)">PGndB</text>
<text x="308.2" y="156.1">PROTECT</text>
<text x="145.5" y="162.7">B</text>
<text x="147.9" y="162.5" transform="rotate(-90 147.9 162.5)">C</text>
<text x="299" y="162.4" transform="rotate(-90 299 162.4)">6</text>
<text x="303" y="164" transform="rotate(-90 303 164)">15</text>
<text x="306.9" y="164" transform="rotate(-90 306.9 164)">10</text>
<text x="73.9" y="173.6">2</text>
<text x="85.1" y="172">A</text>
<text x="89.2" y="170.9">1</text>
<text x="77.8" y="174.6">B</text>
<text x="85.1" y="177.3">C</text>
<text x="89.2" y="176.2">3</text>
<text x="282.9" y="204">3</text>
<text x="299" y="198.7" transform="rotate(-90 299 198.7)">20</text>
<text x="303" y="198.7" transform="rotate(-90 303 198.7)">18</text>
<text x="306.9" y="198.7" transform="rotate(-90 306.9 198.7)">8</text>
<text x="322" y="204">16</text>
<text x="281.3" y="209.3">21</text>
<text x="282.9" y="206.6">4</text>
<text x="286.8" y="205.1">CLK</text>
<text x="286.8" y="207.7">ENABLE</text>
<text x="300.1" y="206.6" transform="rotate(-90 300.1 206.6)">VDD</text>
<text x="304" y="206.6" transform="rotate(-90 304 206.6)">VMA</text>
<text x="308" y="206.6" transform="rotate(-90 308 206.6)">VMB</text>
<text x="309.3" y="207.7">OUT_AM</text>
<text x="310" y="205.1">OUT_AP</text>
<text x="322" y="206.6">13</text>
<text x="282.9" y="214.6">2</text>
<text x="286.8" y="215.6">TQ1</text>
<text x="286.8" y="210.3">CWCCW</text>
<text x="314.9" y="211.7">NFA</text>
<text x="322" y="210.6">14</text>
<text x="281.3" y="219.9">23</text>
<text x="282.9" y="217.2">1</text>
<text x="286.8" y="218.3">TQ2</text>
<text x="286.8" y="220.9">M1</text>
<text x="310" y="220.9">OUT_BP</text>
<text x="322" y="219.9">12</text>
<text x="281.3" y="222.5">22</text>
<text x="281.3" y="227.8">25</text>
<text x="286.8" y="223.6">M2</text>
<text x="309.3" y="223.6">OUT_BM</text>
<text x="314.7" y="227.5">NFB</text>
<text x="322" y="222.5">9</text>
<text x="322" y="226.5">11</text>
<text x="281.3" y="230.5">24</text>
<text x="286.8" y="231.5">DCY2</text>
<text x="286.8" y="228.9">DCY1</text>
<text x="282.9" y="237.1">5</text>
<text x="286.8" y="238.1">RESET</text>
<text x="315.6" y="238.1">MO</text>
<text x="322" y="237.1">17</text>
<text x="282.9" y="241">7</text>
<text x="286.8" y="242.1">OSC</text>
<text x="300.1" y="244.5" transform="rotate(-90 300.1 244.5)">SGnd</text>
<text x="304" y="244.5" transform="rotate(-90 304 244.5)">PGndA</text>
<text x="308" y="244.5" transform="rotate(-90 308 244.5)">PGndB</text>
<text x="308.2" y="242.1">PROTECT</text>
<text x="322" y="241">19</text>
<text x="299" y="248.4" transform="rotate(-90 299 248.4)">6</text>
<text x="303" y="250" transform="rotate(-90 303 250)">15</text>
<text x="306.9" y="250" transform="rotate(-90 306.9 250)">10</text>
</g>
<g font-size="2.5" fill="#00f">
<text x="66.6" y="41.3">2</text>
<text x="107.2" y="41.3">1</text>
<text x="116.7" y="41.3">3</text>
<text x="63.9" y="45.2">1</text>
<text x="63.9" y="42.6">2</text>
<text x="66.6" y="43.9">1</text>
<text x="107.2" y="43.9">2</text>
<text x="110.6" y="42.3">1</text>
<text x="110.6" y="45">2</text>
<text x="113.3" y="42.3">3</text>
<text x="113.3" y="45">4</text>
<text x="116.7" y="43.9">4</text>
<text x="63.9" y="58.5">1</text>
<text x="63.9" y="55.8">2</text>
<text x="66.6" y="57.1">1</text>
<text x="66.6" y="54.5">2</text>
<text x="107.2" y="54.5">1</text>
<text x="107.2" y="57.1">2</text>
<text x="110.6" y="55.6">1</text>
<text x="110.6" y="58.2">2</text>
<text x="113.3" y="55.6">3</text>
<text x="113.3" y="58.2">4</text>
<text x="116.7" y="54.5">3</text>
<text x="116.7" y="57.1">4</text>
<text x="63.9" y="71.7">1</text>
<text x="63.9" y="69.1">2</text>
<text x="66.6" y="70.4">1</text>
<text x="66.6" y="67.7">2</text>
<text x="107.2" y="67.7">1</text>
<text x="107.2" y="70.4">2</text>
<text x="110.6" y="68.8">1</text>
<text x="110.6" y="71.4">2</text>
<text x="113.3" y="68.8">3</text>
<text x="113.3" y="71.4">4</text>
<text x="116.7" y="67.7">3</text>
<text x="116.7" y="70.4">4</text>
</g>
<g font-size="2.3" fill="#840000">
<text x="365" y="40.9" transform="rotate(-90 365 40.9)">1</text>
<text x="370.3" y="40.9" transform="rotate(-90 370.3 40.9)">2</text>
<text x="358.1" y="46.4">3</text>
<text x="358.1" y="51.7">4</text>
<text x="366.3" y="79.3" transform="rotate(-90 366.3 79.3)">1</text>
<text x="371.6" y="79.3" transform="rotate(-90 371.6 79.3)">2</text>
<text x="359.4" y="84.8">3</text>
<text x="359.4" y="90.1">4</text>
<text x="367.7" y="115" transform="rotate(-90 367.7 115)">1</text>
<text x="373" y="115" transform="rotate(-90 373 115)">2</text>
<text x="360.8" y="120.5">3</text>
<text x="360.8" y="125.8">4</text>
</g>
<text font-size="1.9" fill="#8d2323" x="164.4" y="188.6">Clock</text>
</svg>
